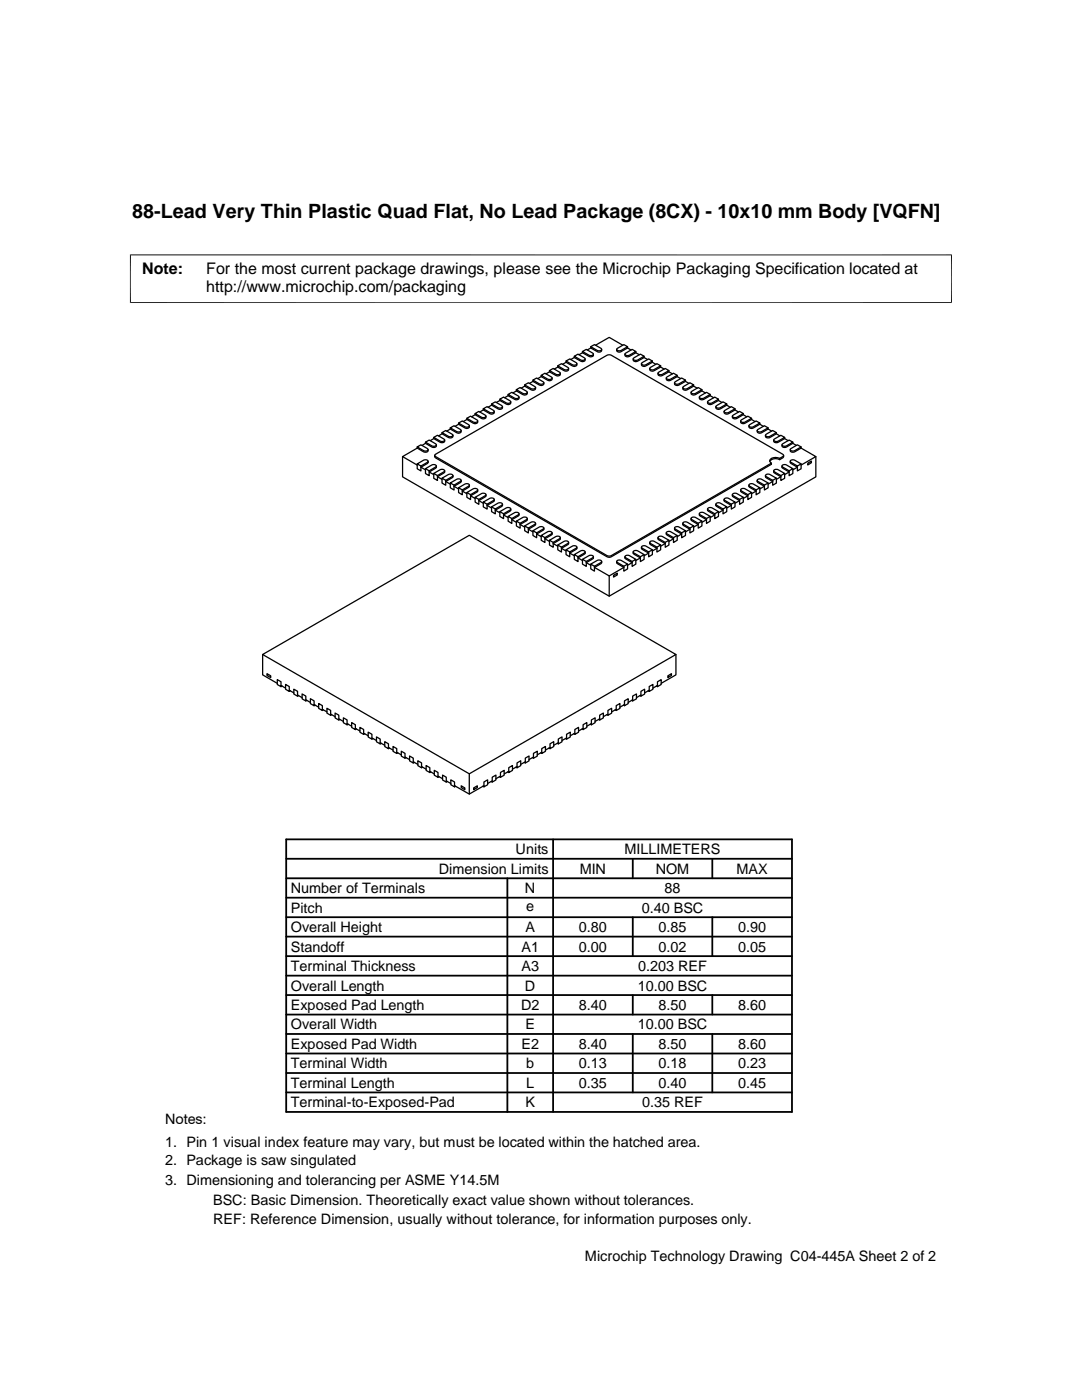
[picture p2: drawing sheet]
<svg xmlns="http://www.w3.org/2000/svg" width="216mm" height="279mm" viewBox="0 0 216 279" stroke-linecap="round" stroke-linejoin="round" font-family="sans-serif">
<g fill="none" stroke="#000" stroke-width=".25">
<path d="M99.7 79.7v.2l1.5 .8 .6-.1 .1-.4M99.7 79.7l.8-.5 1.4 1-.3 .3h-.4zM99.7 79.9l-.7 .4M101.4 78.7v.3l1.4 .8 .6-.1 .2-.5M101.4 78.7l.7-.4 1.5 .9-.3 .3h-.5zM101.4 79l-.7 .4M103 77.8v.2l1.5 .8 .6-.1 .1-.4M103 77.8l.8-.5 1.4 1-.3 .3h-.4zM103 78l-.7 .4M104.7 76.8v.3l1.4 .8 .6-.1 .2-.5M104.7 76.8l.7-.4 1.5 .9-.3 .3h-.5zM104.7 77.1l-.7 .4"/>
<path d="M106.3 75.9v.2l1.5 .8 .6-.1 .1-.4M106.3 75.9l.8-.5 1.4 1-.3 .3h-.4zM106.3 76.1l-.7 .4M108 75.2l-.7 .4M108 74.9v.3l1.4 .7h.6l.2-.5M108 74.9l.7-.4 1.5 .9-.3 .3h-.5zM109.6 74v.2l1.5 .8 .6-.1 .1-.4M109.6 74l.8-.5 1.3 .8 .1 .3-.7 .2zM109.6 74.2l-.7 .4M111.3 73v.3l1.4 .7h.6l.2-.5M111.3 73l.7-.4 1.3 .7 .1 .3-.7 .2zM111.3 73.3l-.7 .4"/>
<path d="M112.9 72.1v.2l1.5 .8 .6-.1 .1-.4M112.9 72.1l.8-.5 1.3 .8 .1 .3-.7 .2zM112.9 72.3l-.7 .4M114.6 71.1v.3l1.4 .7h.6l.2-.5M114.6 71.1l.7-.4 1.3 .7 .1 .3-.7 .2zM114.6 71.4l-.7 .4M116.2 70.1v.3l1.5 .8 .6-.1 .1-.4M116.2 70.1l.8-.4 1.3 .8 .1 .3-.7 .2zM116.2 70.4l-.7 .4M117.9 69.2v.2l1.4 .9 .6-.1 .2-.5M117.9 69.2l.7-.4 1.5 .9-.4 .3h-.4zM117.9 69.4l-.7 .5"/>
<path d="M118.8 68.9l2.8-1.6 2.7 1.6M123.1 69.6l1.4-.8 .7 .4-1.4 .8-.6-.1zM124.7 70.6l1.4-.9 .8 .4-1.5 .9-.5-.1zM125.2 69.2v.2l-1.2 .8a.56 .56 0 0 1-.6 0 .56 .56 0 0 1-.4-.5M125.2 69.4l.7 .4M126.4 71.5l1.4-.8 .7 .4-1.4 .8-.6-.1zM126.9 70.4l.7 .4M126.9 70.1v.3l-1.5 .8-.5-.1-.2-.4M128 72.5l1.4-.9 .8 .5-1.5 .8-.6-.1zM128.5 71.4l.7 .4M128.5 71.1v.3l-1.4 .7h-.6l-.2-.5M129.7 73.4l1.4-.8 .7 .4-1.4 .8-.6-.1z"/>
<path d="M130.2 72.3l.7 .4M130.2 72.1v.2l-1.5 .8-.6-.1-.1-.4M131.3 74.4l1.4-.9 .8 .5-1.5 .8-.6-.1zM131.8 73.3l.7 .4M131.8 73v.3l-1.4 .7h-.6l-.2-.5M133 75.3l1.4-.8 .7 .4-1.4 .8-.6-.1zM133.5 74.2l.7 .4M133.5 74v.2l-1.5 .8-.6-.1-.1-.4M134.6 76.3l1.4-.9 .8 .5-1.5 .8-.6-.1zM135.1 75.2l.7 .4M135.1 74.9v.3l-1.4 .7h-.6l-.2-.5M136.3 77.2l1.4-.8 .7 .4-1.4 .8h-.6z"/>
<path d="M136.8 76.1l.7 .4M136.8 75.9v.2l-1.5 .8-.6-.1-.1-.4M137.9 78.2l1.4-.9 .8 .5-1.5 .8-.6-.1zM138.4 77.1l.7 .4M138.4 76.8v.3l-1.4 .8-.6-.1-.2-.5M139.6 79.1l1.4-.8 .7 .4-1.4 .8h-.6zM140.1 78l.7 .4M140.1 77.8v.2l-1.5 .8-.6-.1-.1-.4M141.7 79l.7 .4M141.7 78.7v.3l-1.4 .8-.6-.1-.1-.5M143.4 79.9l.7 .4M143.4 79.7v.2l-1.5 .8-.5-.1-.2-.4"/>
<path d="M80.3 91.1v4.1l41.3 23.8 41.2-23.8v-4.1M83.2 89.2l.8-.4 1.4 .9-.3 .3h-.4zM83.2 89.4l-2.9 1.7 2.9 1.7M83.2 89.2v.2l1.5 .8h.6l.1-.5M83.2 92.6v1l.8 .4v-1M83.2 92.6l1.5-.8h.4l.3 .3-1.4 .9zM84.9 88.5l-.7 .4M84.9 88.2l.7-.4 1.5 1-.3 .2h-.5zM84.9 88.2v.3l1.4 .8 .6-.1 .2-.4M84.9 93.5v1l.7 .4v-.9M84.9 93.5l1.4-.8h.5l.3 .3-1.5 1zM85.4 92.1l-.1 .4-1.3 .7 .9 .6"/>
<path d="M86.6 87.3l.7-.4 1.4 .9-.3 .3h-.4zM86.6 87.3v.2l1.4 .8h.6l.1-.5M86.6 87.5l-.7 .4M86.6 94.5v1l.7 .4v-1M86.6 94.5l1.4-.8h.4l.3 .3-1.4 .9zM86.7 90.9l.2 .5 34.2 19.7 .5 .1 .4-.1 31.9-18.4v-.3M86.8 90.8l34.3-19.9 .5-.1 .4 .1 34.3 19.9v.2l-.7 .5a1.4 1.4 0 0 0-2 .5l.3 .4-31.9 18.5-.4 .1-.5-.1-34.2-19.8zM87.1 93l-.2 .5-1.3 .7 1 .5M88.2 86.3l.7-.4 1.5 1-.3 .2h-.5zM88.2 86.3v.3l1.4 .8 .6-.1 .2-.4M88.2 86.6l-.7 .4M88.2 95.4v1l.7 .4v-.9"/>
<path d="M88.2 95.4l1.4-.8h.5l.3 .3-1.5 1zM88.7 94l-.1 .4-1.3 .7 .9 .6M89.9 85.4l.7-.4 1.3 .7 .1 .3-.7 .2zM89.9 85.4v.2l1.4 .8h.6l.1-.5M89.9 85.6l-.7 .4M89.9 96.4v.9l.7 .5v-1M89.9 96.4l1.4-.8 .7 .2-.1 .3-1.3 .7zM90.4 94.9l-.2 .5-1.3 .7 1 .5M91.5 84.4v.3l1.4 .8 .6-.1 .2-.4M91.5 84.4l.7-.4 1.3 .8 .1 .3-.7 .1zM91.5 84.7l-.7 .4M91.5 97.3v1l.7 .4v-.9"/>
<path d="M91.5 97.3l1.4-.8 .7 .2-.1 .3-1.3 .8zM92 95.9v.3l-1.4 .8 .9 .6M93.2 83.5v.2l1.4 .8h.6l.1-.5M93.2 83.5l.7-.4 1.3 .7 .1 .3-.7 .2zM93.2 83.7l-.8 .4M93.2 98.3v1l.7 .4v-1M93.2 98.3l1.4-.8 .7 .2-.1 .3-1.3 .7zM93.7 96.8l-.1 .4-1.4 .8 1 .5M94.8 82.5v.3l1.4 .8 .6-.1 .2-.4M94.8 82.5l.7-.4 1.3 .7 .1 .4-.7 .1zM94.8 82.8l-.7 .4M94.8 99.3v.9l.7 .4v-.9"/>
<path d="M94.8 99.3l1.4-.9 .7 .2-.1 .3-1.3 .8zM95.3 97.8v.3l-1.4 .9 .9 .5M96.4 81.6v.2l1.5 .8 .6-.1 .1-.4M96.4 81.6l.8-.4 1.3 .7 .1 .3-.7 .2zM96.4 81.8l-.7 .4M97 98.7l-.1 .4-1.4 .8 .9 .5M98.1 80.6v.3l1.4 .8 .6-.1 .2-.4M98.1 80.6l.7-.4 1.5 1-.4 .2h-.4zM98.1 80.9l-.7 .4M98.6 99.7v.3l-1.4 .9 .9 .5M141.2 80.1l1.4-.9 .8 .5-1.5 .8-.5-.1zM142.9 81l1.4-.8 .7 .4-1.4 .8h-.6z"/>
<path d="M144.5 99.7l.2 .4 1.2 .8-.9 .5M144.5 99.6l.7-.2 1.5 .8-.8 .4-1.2-.7zM144.5 82l1.4-.8 .8 .4-1.5 .8-.5-.1zM145 80.9l.7 .4M145 80.6v.3l-1.4 .8-.6-.1-.2-.4M146.1 98.7l.2 .5 1.3 .7-.9 .5M146.2 98.6l.7-.2 1.4 .9-.7 .4-1.3-.8zM146.2 83l1.4-.9 .7 .4-1.4 .8h-.6zM146.7 81.8l.7 .4M146.7 81.6v.2l-1.5 .8-.5-.1-.2-.4M147.8 97.8l.1 .4 1.3 .8-.9 .5M147.8 83.9l1.4-.8 .8 .4-1.5 .8-.6-.1z"/>
<path d="M147.8 97.7l.7-.2 1.5 .8-.8 .4-1.3-.7zM148.3 99.3v.9l-.7 .4v-.9M148.3 82.8l.7 .4M148.3 82.5v.3l-1.4 .8-.6-.1-.2-.4M149.4 96.8l.2 .5 1.3 .7-.9 .5M149.5 96.7l.7-.2 1.4 .8-.7 .5-1.3-.8zM149.5 84.9l1.4-.9 .7 .4-1.4 .8h-.6zM150 83.7l.7 .4M150 98.3v1l-.8 .4v-1M150 83.5v.2l-1.5 .8h-.6l-.1-.5M151.1 95.9l.1 .4 1.3 .7-.9 .6M151.1 95.8l.7-.2 1.5 .8-.8 .4-1.3-.7z"/>
<path d="M151.1 85.8l1.4-.8 .8 .4-1.5 .8-.6-.1zM151.6 97.3v1l-.7 .4v-.9M151.6 84.7l.7 .4M151.6 84.4v.3l-1.4 .8-.6-.1-.2-.4M152.7 94.9l.2 .5 1.3 .7-.9 .5M152.8 94.8l.7-.2 1.4 .8-.7 .5-1.3-.8zM152.8 86.8l1.4-.9 .7 .4-1.4 .8h-.6zM153.3 96.4v.9l-.8 .5v-1M153.3 85.6l.7 .4M153.3 85.4v.2l-1.5 .8h-.6l-.1-.5M154.4 94v.3l1.4 .8-.9 .6M154.4 87.7l1.4-.8 .8 .4-1.5 .8-.6-.1z"/>
<path d="M154.4 93.9l.7-.2 1.5 .8-.8 .4-1.3-.7zM154.9 95.4v1l-.7 .4v-.9M154.9 86.6l.7 .4M154.9 86.3v.3l-1.4 .8-.6-.1-.2-.4M155.6 91.5v.2M156 93l.1 .3 1.4 .9-.9 .5M156.1 88.7l1.4-.9 .7 .4-1.4 .8h-.6zM156.1 92.9l.7-.2 1.4 .8-.7 .5-1.3-.8zM156.4 90.9l-.1 .3-.7 .5a1.49 1.49 0 0 0-2 .4M156.6 87.5l.7 .4M156.6 94.5v1l-.8 .4v-1M156.6 87.3v.2l-1.5 .8h-.6l-.1-.5"/>
<path d="M157.7 92.1v.3l1.4 .8-.9 .6M157.7 89.6l1.4-.8 .8 .4-1.5 .8-.6-.1zM157.7 91.9l.7-.1 1.5 .8-.8 .4-1.3-.7zM158.2 88.5l.7 .4M158.2 93.5v1l-.7 .4v-.9M158.2 88.2v.3l-1.4 .8-.6-.1-.2-.4M159.9 92.6v1l-.8 .4v-1M159.9 89.4l2.9 1.7-2.9 1.7M159.9 89.2v.2l-1.5 .8h-.6l-.1-.5M161.2 92.4l.7-.4v.4l-.7 .4zM96.4 100.2v1l.8 .4v-1M96.4 100.2l1.5-.8 .7 .2-.1 .3-1.3 .7z"/>
<path d="M98.1 101.2v.9l.7 .5v-1M98.1 101.2l1.4-.8h.4l.4 .2-1.5 1zM99.7 102.1v1l.8 .4v-1M99.7 102.1l1.5-.8h.4l.3 .3-1.4 .9zM100.3 100.6l-.2 .5-1.3 .7 .9 .5M101.4 103.1v.9l.7 .5v-1M101.4 103.1l1.4-.8h.5l.3 .2-1.5 1zM101.9 101.6l-.1 .4-1.3 .8 .9 .5M103 104v1l.8 .4v-1M103 104l1.5-.8h.4l.3 .3-1.4 .9zM103.6 102.5l-.2 .5-1.3 .7 .9 .5M104.7 105v.9l.7 .5v-1"/>
<path d="M104.7 105l1.4-.8h.5l.3 .2-1.5 1zM105.2 103.5l-.1 .4-1.3 .8 .9 .5M106.3 105.9v1l.8 .4v-1M106.3 105.9l1.5-.8h.4l.3 .3-1.4 .9zM106.9 104.4l-.2 .5-1.3 .7 .9 .6M108 106.9v.9l.7 .5v-1M108 106.9l1.4-.8h.5l.3 .2-1.5 1zM108.5 105.4l-.1 .4-1.3 .8 .9 .5M109.6 107.8v1l.8 .4v-1M109.6 107.8l1.5-.8 .7 .2-.1 .3-1.3 .7zM110.2 106.3l-.2 .5-1.3 .7 .9 .6M111.3 108.8v.9l.7 .5v-1"/>
<path d="M111.3 108.8l1.4-.8 .7 .1-.1 .4-1.3 .7zM111.8 107.3v.3l-1.4 .9 .9 .5M112.9 109.7v1l.8 .4v-.9M112.9 109.7l1.5-.8 .7 .2-.1 .3-1.3 .8zM113.5 108.2l-.1 .4-1.4 .8 .9 .6M114.6 110.7v.9l.7 .5v-1M114.6 110.7l1.4-.8 .7 .1-.1 .4-1.3 .7zM115.1 109.2v.3l-1.4 .9 .9 .5M116.2 111.6v1l.8 .4v-.9M116.2 111.6l1.5-.8 .7 .2-.1 .3-1.3 .8zM116.8 110.2l-.1 .3-1.4 .8 .9 .6M117.9 112.6v.9l.7 .5v-1"/>
<path d="M117.9 112.6l1.4-.8h.4l.4 .3-1.5 .9zM118.4 111.1v.3l-1.4 .9 .9 .5M121.6 114.9v4.1M122.4 114.8l.8-.4v.3l-.8 .5zM123 112.1l.2 .4 1.3 .7-2.9 1.7-3-1.7 1.3-.7 .2-.4M123.1 112l.7-.2 1.4 .8-.7 .4-1.3-.7zM124.7 111.1l.2 .4 1.2 .8-.9 .5M124.7 111l.7-.2 1.5 .8-.8 .5-1.2-.8zM125.2 112.6v.9l-.7 .5v-1M126.3 110.2l.2 .4 1.3 .7-.9 .6M126.4 110l.7-.1 1.4 .8-.7 .4-1.3-.7zM126.9 111.6v1l-.8 .4v-.9"/>
<path d="M128 109.2l.1 .4 1.3 .8-.9 .5M128 109.1l.7-.2 1.5 .8-.8 .5-1.3-.8zM128.5 110.7v.9l-.7 .5v-1M129.6 108.2l.2 .5 1.3 .7-.9 .6M129.7 108.1l.7-.1 1.4 .8-.7 .4-1.3-.7zM130.2 109.7v1l-.8 .4v-.9M131.3 107.3l.1 .4 1.3 .8-.9 .5M131.3 107.2l.7-.2 1.5 .8-.8 .4-1.3-.7zM131.8 108.8v.9l-.7 .5v-1M132.9 106.3l.2 .5 1.3 .7-.9 .6M133 106.2l.7-.1 1.4 .8-.7 .4-1.3-.7zM133.5 107.8v1l-.8 .4v-1"/>
<path d="M134.6 105.4v.3l1.4 .9-.9 .5M134.6 105.3l.7-.2 1.5 .8-.8 .4-1.3-.7zM135.1 106.9v.9l-.7 .5v-1M136.2 104.4l.1 .4 1.4 .8-.9 .6M136.3 104.3l.7-.1 1.4 .8-.7 .4-1.3-.8zM136.8 105.9v1l-.8 .4v-1M137.9 103.5v.3l1.4 .9-.9 .5M137.9 103.4l.7-.2 1.5 .8-.8 .4-1.3-.7zM138.4 105v.9l-.7 .5v-1M139.6 102.5v.4l1.4 .8-.9 .5M139.6 102.4l.7-.1 1.4 .8-.7 .4-1.3-.8zM140.1 104v1l-.8 .4v-1"/>
<path d="M141.2 101.6l.2 .4 1.2 .8-.9 .5M141.2 101.5l.7-.2 1.5 .8-.8 .4-1.2-.7zM141.7 103.1v.9l-.7 .5v-1M142.8 100.6l.2 .5 1.3 .7-.9 .5M142.9 100.5l.7-.1 1.4 .8-.7 .4-1.3-.8zM143.4 102.1v1l-.8 .4v-1M145 101.2v.9l-.7 .5v-1M146.7 100.2v1l-.8 .4v-1M52.4 130.6v4.1l2.9 1.7M52.4 130.6l41.2-23.8 41.3 23.8-41.3 23.8zM53.3 134.5l.7 .4v.3l-.7-.4zM55.3 135.6l.8 .5v.9l-.8-.4z"/>
<path d="M56.1 136.8l.9 .5M56.3 136.9l-.2 .1M57 136.6l.7 .4v1l-.7-.4zM57.7 137.8l.9 .5M57.9 137.9l-.2 .1M58.6 137.5l.8 .5v.9l-.8-.4zM59.4 138.7l.9 .5M59.6 138.8l-.2 .1M60.3 138.5l.7 .4v1l-.7-.4zM61 139.7l.9 .5M61.2 139.8l-.2 .1M61.9 139.4l.8 .5v.9l-.8-.4z"/>
<path d="M124.6 139.9l.7-.5v1l-.7 .4zM126 139.8l.2 .1M126.2 138.9l.8-.4v1l-.8 .4zM126.2 139.7l-.9 .5M127.7 138.8l.2 .1M127.9 138l.7-.5v1l-.7 .4zM127.9 138.7l-.9 .5M129.3 137.9l.2 .1M129.5 137l.8-.4v1l-.8 .4zM129.5 137.8l-.9 .5M131 136.9l.2 .1M131.2 136.1l.7-.5v1l-.7 .4z"/>
<path d="M131.2 136.8l-.9 .5M133.3 134.9l.7-.4v.3l-.7 .4zM134.9 130.6v4.1l-3 1.7M62.7 140.6l.9 .5M62.9 140.7l-.2 .1M63.6 140.4l.7 .4v1l-.7-.4zM64.3 141.6l.9 .5M64.5 141.7l-.2 .1M65.2 141.4l.8 .4v.9l-.8-.4zM66 142.5l.9 .5M66.2 142.6l-.2 .1M66.9 142.3l.7 .4v1l-.7-.4z"/>
<path d="M67.6 143.5l.9 .5M67.8 143.6l-.2 .1M68.5 143.3l.8 .4v1l-.8-.5zM69.3 144.4l.9 .5M69.5 144.5l-.2 .2M70.2 144.2l.7 .4v1l-.7-.4zM70.9 145.4l.9 .5M71.1 145.5l-.2 .1M71.8 145.2l.8 .4v1l-.8-.5zM72.6 146.3l.9 .5M72.8 146.4l-.2 .2M73.5 146.1l.7 .4v1l-.7-.4z"/>
<path d="M74.2 147.3l.9 .5M74.4 147.4l-.2 .1M75.1 147.1l.8 .4v1l-.8-.5zM75.9 148.2l.9 .5M76.1 148.3l-.2 .2M76.8 148l.7 .4v1l-.7-.4zM77.5 149.2l.9 .5M77.7 149.3l-.2 .1M78.4 149l.8 .4v1l-.8-.5zM79.2 150.1l.9 .5M79.4 150.2l-.2 .2M80.1 149.9l.7 .4v1l-.7-.4z"/>
<path d="M80.8 151.1l.9 .5M81 151.2l-.2 .1M81.7 150.9l.8 .4v1l-.8-.5zM82.5 152l.9 .5M82.7 152.1l-.2 .2M83.4 151.8l.7 .5v.9l-.7-.4zM84.1 153l.9 .5M84.3 153.1l-.2 .1M85 152.8l.8 .4v1l-.8-.4zM85.8 153.9l.9 .6M86 154.1l-.2 .1M86.7 153.7l.7 .5v.9l-.7-.4z"/>
<path d="M87.4 154.9l.9 .5M87.6 155l-.2 .1M88.3 154.7l.7 .4v1l-.7-.4zM89 155.9l1 .5M89.3 156l-.3 .1M90 155.6l.7 .5v.9l-.7-.4zM90.7 156.8l2.9 1.7 3-1.7M90.9 156.9l-.2 .1M92 156.8l.8 .4v.4l-.8-.4zM93.6 154.4v4.1M94.5 157.2l.7-.4v.4l-.7 .4zM96.4 156.9l.2 .1"/>
<path d="M96.6 156.1l.7-.5v1l-.7 .4zM98 156l.2 .1M98.2 155.1l.8-.4v1l-.8 .4zM98.2 155.9l-.9 .5M99.7 155l.2 .1M99.9 154.2l.7-.5v1l-.7 .4zM99.9 154.9l-.9 .5M101.3 154.1l.2 .1M101.5 153.2l.8-.4v1l-.8 .4zM101.5 153.9l-.9 .6M103 153.1l.2 .1M103.2 152.3l.7-.5v1l-.7 .4z"/>
<path d="M103.2 153l-.9 .5M104.6 152.1l.2 .2M104.8 151.3l.8-.4v.9l-.8 .5zM104.8 152l-.9 .5M106.3 151.2l.1 .1M106.4 150.3l.8-.4v1l-.8 .4zM106.4 151.1l-.8 .5M107.9 150.2l.2 .2M108.1 149.4l.7-.4v.9l-.7 .5zM108.1 150.1l-.9 .5M109.6 149.3l.1 .1M109.7 148.4l.8-.4v1l-.8 .4z"/>
<path d="M109.7 149.2l-.9 .5M111.2 148.3l.2 .2M111.4 147.5l.7-.4v.9l-.7 .5zM111.4 148.2l-.9 .5M112.8 147.4l.3 .1M113.1 146.5l.7-.4v1l-.7 .4zM113.1 147.3l-1 .5M114.5 146.4l.2 .2M114.7 145.6l.7-.4v.9l-.7 .5zM114.7 146.3l-.9 .5M116.1 145.5l.3 .1M116.4 144.6l.7-.4v1l-.7 .4z"/>
<path d="M116.4 145.4l-1 .5M117.8 144.5l.2 .2M118 143.7l.7-.4v.9l-.7 .5zM118 144.4l-.9 .5M119.4 143.6l.3 .1M119.7 142.7l.7-.4v1l-.7 .4zM119.7 143.5l-1 .5M121.1 142.6l.2 .1M121.3 141.8l.7-.4v.9l-.7 .4zM121.3 142.5l-.9 .5M122.7 141.7l.3 .1M123 140.8l.7-.4v1l-.7 .4z"/>
<path d="M123 141.6l-1 .5M124.4 140.7l.2 .1M124.6 140.6l-.9 .5"/>
</g>
<path d="M26 50.8v9.7M189.9 50.8v9.7M189.9 50.9h-164M25.9 60.4h164" fill="none" stroke="#000" stroke-width=".2"/>
<g fill="none" stroke="#000" stroke-width=".36">
<path d="M57.1 179.2h100.9M57.1 175.3h100.9M57.1 171.4h100.9M57.1 167.5h100.9v54.4h-100.9zM101.2 175.3v46.6M110.4 167.5v54.4M126.3 171.4v3.9M142.1 171.4v3.9M57.1 186.9h100.9M57.1 183h100.9M57.1 198.6h100.9M57.1 194.7h100.9"/>
<path d="M57.1 190.8h100.9M126.3 183v7.8M126.3 198.6v3.9M142.1 183v7.8M142.1 198.6v3.9M57.1 214.1h100.9M57.1 206.4h100.9M57.1 202.5h100.9M57.1 210.2h100.9M57.1 218h100.9M126.3 206.4v11.6M142.1 206.4v11.6"/>
</g>
<text font-size="3.9" x="26.4" y="43.5">88-Lead Very Thin Plastic Quad Flat, No Lead Package (8CX) - 10x10 mm Body [VQFN]</text>
<g font-size="3.2">
<text x="28.4" y="54.6">Note:</text>
<text x="41.1" y="58.3">http://www.microchip.com/packaging</text>
<text x="41.1" y="54.6">For the most current package drawings, please see the Microchip Packaging Specification located at</text>
</g>
<g font-size="2.9">
<text x="102.9" y="170.5">Units</text>
<text x="124.6" y="170.5">MILLIMETERS</text>
<text x="58" y="178.2">Number of Terminals</text>
<text x="87.6" y="174.4">Dimension Limits</text>
<text x="104.8" y="178.2">N</text>
<text x="115.7" y="174.4">MIN</text>
<text x="130.8" y="174.4">NOM</text>
<text x="132.6" y="178.2">88</text>
<text x="147" y="174.4">MAX</text>
<text x="58" y="182.1">Pitch</text>
<text x="105" y="181.8">e</text>
<text x="128" y="182.1">0.40 BSC</text>
<text x="58" y="186">Overall Height</text>
<text x="58" y="189.9">Standoff</text>
<text x="104.1" y="189.9">A1</text>
<text x="104.8" y="186">A</text>
<text x="115.5" y="186">0.80</text>
<text x="115.5" y="189.9">0.00</text>
<text x="131.4" y="186">0.85</text>
<text x="131.4" y="189.9">0.02</text>
<text x="147.3" y="186">0.90</text>
<text x="147.3" y="189.9">0.05</text>
<text x="58" y="193.8">Terminal Thickness</text>
<text x="58" y="197.7">Overall Length</text>
<text x="104.1" y="193.8">A3</text>
<text x="104.8" y="197.7">D</text>
<text x="127.3" y="197.7">10.00 BSC</text>
<text x="127.3" y="193.8">0.203 REF</text>
<text x="58" y="201.6">Exposed Pad Length</text>
<text x="104" y="201.6">D2</text>
<text x="115.5" y="201.6">8.40</text>
<text x="131.4" y="201.6">8.50</text>
<text x="147.3" y="201.6">8.60</text>
<text x="58" y="205.4">Overall Width</text>
<text x="58" y="209.3">Exposed Pad Width</text>
<text x="104" y="209.3">E2</text>
<text x="104.8" y="205.4">E</text>
<text x="115.5" y="209.3">8.40</text>
<text x="127.3" y="205.4">10.00 BSC</text>
<text x="131.4" y="209.3">8.50</text>
<text x="147.3" y="209.3">8.60</text>
<text x="58" y="213.2">Terminal Width</text>
<text x="105" y="213.2">b</text>
<text x="115.5" y="213.2">0.13</text>
<text x="131.4" y="213.2">0.18</text>
<text x="147.3" y="213.2">0.23</text>
<text x="58" y="217.1">Terminal Length</text>
<text x="58" y="221">Terminal-to-Exposed-Pad</text>
<text x="104.8" y="221">K</text>
<text x="105" y="217.1">L</text>
<text x="115.5" y="217.1">0.35</text>
<text x="128.1" y="221">0.35 REF</text>
<text x="131.4" y="217.1">0.40</text>
<text x="147.3" y="217.1">0.45</text>
<text x="32.9" y="224.3">Notes:</text>
<text x="32.9" y="228.9">1. Pin 1 visual index feature may vary, but must be located within the hatched area.</text>
<text x="32.9" y="232.6">2. Package is saw singulated</text>
<text x="32.9" y="236.5">3. Dimensioning and tolerancing per ASME Y14.5M</text>
<text x="42.5" y="244.3">REF: Reference Dimension, usually without tolerance, for information purposes only.</text>
<text x="42.5" y="240.6">BSC: Basic Dimension. Theoretically exact value shown without tolerances.</text>
<text x="116.7" y="251.7">Microchip Technology Drawing C04-445A Sheet 2 of 2</text>
</g>
</svg>
